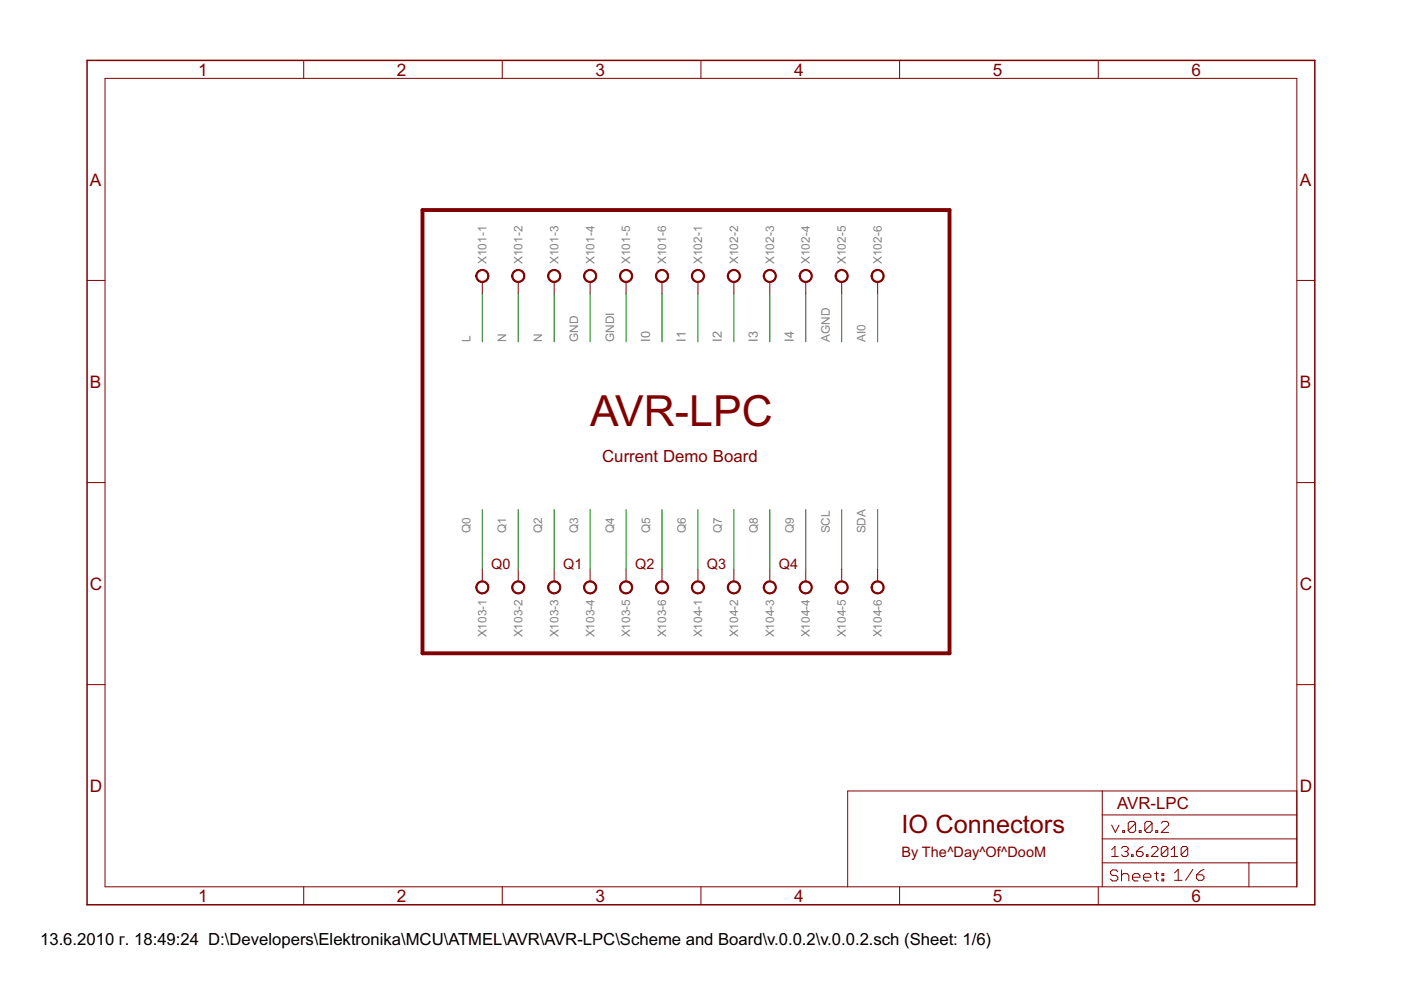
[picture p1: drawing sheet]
<svg xmlns="http://www.w3.org/2000/svg" width="297mm" height="210mm" viewBox="0 0 297 210" stroke-linecap="round" stroke-linejoin="round" font-family="sans-serif">
<g fill="#800000" stroke="#800000" stroke-width=".83">
<path d="M89.6 138.5h111.7z"/>
<path d="M201.3 44.5v94z"/>
<path d="M89.6 44.5h111.7z"/>
<path d="M89.6 44.5v94z"/>
</g>
<g fill="#800000" stroke="#800000" stroke-width=".21">
<path d="M275 182.9v5.1z"/>
<path d="M275 177.9v5z"/>
<path d="M275 172.8v5.1z"/>
<path d="M275 167.7v5.1z"/>
<path d="M179.7 167.7v20.3z"/>
<path d="M179.7 167.7h54z"/>
<path d="M233.7 167.7h41.3z"/>
<path d="M264.8 182.9v5.1z"/>
<path d="M264.8 182.9h10.2z"/>
<path d="M233.7 182.9h31.1z"/>
<path d="M233.7 182.9v5.1z"/>
<path d="M233.7 177.9v5z"/>
<path d="M233.7 177.9h41.3z"/>
<path d="M233.7 172.8v5.1z"/>
<path d="M233.7 172.8h41.3z"/>
<path d="M233.7 167.7v5.1z"/>
<path d="M235.7 174.9l.8 1.6z"/>
<path d="M237.3 174.9l-.8 1.6z"/>
<path d="M238 176.1v.4z"/>
<path d="M238 176.1h.4z"/>
<path d="M238.4 176.1v.4z"/>
<path d="M238 176.5h.4z"/>
<path d="M239.2 174.5v1.6z"/>
<path d="M239.2 174.5l.4-.3z"/>
<path d="M239.6 174.2h.8z"/>
<path d="M240.4 174.2l.4 .3z"/>
<path d="M240.8 174.5v1.6z"/>
<path d="M240.4 176.5l.4-.4z"/>
<path d="M239.6 176.5h.8z"/>
<path d="M239.2 176.1l.4 .4z"/>
<path d="M239.2 176.1l1.6-1.6z"/>
<path d="M241.5 176.1v.4z"/>
<path d="M241.5 176.1h.4z"/>
<path d="M241.9 176.1v.4z"/>
<path d="M241.5 176.5h.4z"/>
<path d="M242.7 174.5v1.6z"/>
<path d="M242.7 174.5l.4-.3z"/>
<path d="M243.1 174.2h.8z"/>
<path d="M243.9 174.2l.4 .3z"/>
<path d="M244.3 174.5v1.6z"/>
<path d="M244.3 176.1l-.4 .4z"/>
<path d="M243.1 176.5h.8z"/>
<path d="M242.7 176.1l.4 .4z"/>
<path d="M244.3 174.5l-1.6 1.6z"/>
<path d="M245 176.1v.4z"/>
<path d="M245 176.1h.4z"/>
<path d="M245.4 176.1v.4z"/>
<path d="M245 176.5h.4z"/>
<path d="M246.2 176.5h1.6z"/>
<path d="M246.2 176.5l1.6-1.6z"/>
<path d="M247.8 174.5v.4z"/>
<path d="M247.4 174.2l.4 .3z"/>
<path d="M246.6 174.2h.8z"/>
<path d="M246.2 174.5l.4-.3z"/>
<path d="M235.7 180.2l.7-.7z"/>
<path d="M236.4 179.5v2.1z"/>
<path d="M235.7 181.6h1.4z"/>
<path d="M238.1 179.5l-.3 .3z"/>
<path d="M238.1 179.5h.7z"/>
<path d="M238.8 179.5l.4 .3z"/>
<path d="M239.2 179.8v.4z"/>
<path d="M239.2 180.2l-.4 .3z"/>
<path d="M238.5 180.5h.3z"/>
<path d="M238.8 180.5l.4 .4z"/>
<path d="M239.2 180.9v.3z"/>
<path d="M239.2 181.2l-.4 .4z"/>
<path d="M238.1 181.6h.7z"/>
<path d="M237.8 181.2l.3 .4z"/>
<path d="M239.9 181.2v.4z"/>
<path d="M239.9 181.2h.3z"/>
<path d="M240.2 181.2v.4z"/>
<path d="M239.9 181.6h.3z"/>
<path d="M241.6 179.8l.8-.3z"/>
<path d="M240.9 180.5l.7-.7z"/>
<path d="M240.9 180.5v.7z"/>
<path d="M240.9 181.2l.4 .4z"/>
<path d="M241.3 181.6h.7z"/>
<path d="M242 181.6l.4-.4z"/>
<path d="M242.4 180.9v.3z"/>
<path d="M242 180.5l.4 .4z"/>
<path d="M240.9 180.5h1.1z"/>
<path d="M243.1 181.2v.4z"/>
<path d="M243.1 181.2h.3z"/>
<path d="M243.4 181.2v.4z"/>
<path d="M243.1 181.6h.3z"/>
<path d="M244.1 181.6h1.4z"/>
<path d="M244.1 181.6l1.4-1.4z"/>
<path d="M245.5 179.8v.4z"/>
<path d="M245.2 179.5l.3 .3z"/>
<path d="M244.5 179.5h.7z"/>
<path d="M244.5 179.5l-.4 .3z"/>
<path d="M246.2 179.8v1.4z"/>
<path d="M246.5 179.5l-.3 .3z"/>
<path d="M246.5 179.5h.8z"/>
<path d="M247.3 179.5l.3 .3z"/>
<path d="M247.6 179.8v1.4z"/>
<path d="M247.6 181.2l-.3 .4z"/>
<path d="M246.5 181.6h.8z"/>
<path d="M246.2 181.2l.3 .4z"/>
<path d="M246.2 181.2l1.4-1.4z"/>
<path d="M248.3 180.2l.7-.7z"/>
<path d="M249 179.5v2.1z"/>
<path d="M248.3 181.6h1.4z"/>
<path d="M250.4 179.8v1.4z"/>
<path d="M250.8 179.5l-.4 .3z"/>
<path d="M250.8 179.5h.7z"/>
<path d="M251.5 179.5l.3 .3z"/>
<path d="M251.8 179.8v1.4z"/>
<path d="M251.8 181.2l-.3 .4z"/>
<path d="M250.8 181.6h.7z"/>
<path d="M250.4 181.2l.4 .4z"/>
<path d="M250.4 181.2l1.4-1.4z"/>
<path d="M249 185.1l.8-.8z"/>
<path d="M249.8 184.3v2.3z"/>
<path d="M249 186.6h1.6z"/>
<path d="M252.9 184.3l-1.5 2.3z"/>
<path d="M254.5 184.7l.8-.4z"/>
<path d="M254.5 184.7l-.8 .8z"/>
<path d="M253.7 185.5v.8z"/>
<path d="M253.7 186.3l.4 .3z"/>
<path d="M254.1 186.6h.8z"/>
<path d="M254.9 186.6l.4-.3z"/>
<path d="M255.3 185.9v.4z"/>
<path d="M254.9 185.5l.4 .4z"/>
<path d="M253.7 185.5h1.2z"/>
<path d="M236.6 184.4l.4 .4z"/>
<path d="M235.8 184.4h.8z"/>
<path d="M235.4 184.8l.4-.4z"/>
<path d="M235.4 184.8v.4z"/>
<path d="M235.4 185.2l.4 .4z"/>
<path d="M235.8 185.6h.8z"/>
<path d="M236.6 185.6l.4 .4z"/>
<path d="M237 186v.4z"/>
<path d="M237 186.4l-.4 .4z"/>
<path d="M235.8 186.8h.8z"/>
<path d="M235.4 186.4l.4 .4z"/>
<path d="M237.8 184.4v2.4z"/>
<path d="M237.8 185.6l.4-.4z"/>
<path d="M238.2 185.2h.8z"/>
<path d="M239 185.2l.3 .4z"/>
<path d="M239.3 185.6v1.2z"/>
<path d="M240.5 186.8h.8z"/>
<path d="M240.1 186.4l.4 .4z"/>
<path d="M240.1 185.6v.8z"/>
<path d="M240.1 185.6l.4-.4z"/>
<path d="M240.5 185.2h.8z"/>
<path d="M241.3 185.2l.4 .4z"/>
<path d="M241.7 185.6v.4z"/>
<path d="M240.1 186h1.6z"/>
<path d="M242.8 186.8h.8z"/>
<path d="M242.5 186.4l.3 .4z"/>
<path d="M242.5 185.6v.8z"/>
<path d="M242.5 185.6l.3-.4z"/>
<path d="M242.8 185.2h.8z"/>
<path d="M243.6 185.2l.4 .4z"/>
<path d="M244 185.6v.4z"/>
<path d="M242.5 186h1.5z"/>
<path d="M245.2 184.8v1.6z"/>
<path d="M245.2 186.4l.4 .4z"/>
<path d="M244.8 185.2h.8z"/>
<path d="M246.4 185.2h.3z"/>
<path d="M246.7 185.2v.4z"/>
<path d="M246.4 185.6h.3z"/>
<path d="M246.4 185.2v.4z"/>
<path d="M246.4 186.4h.3z"/>
<path d="M246.7 186.4v.4z"/>
<path d="M246.4 186.8h.3z"/>
<path d="M246.4 186.4v.4z"/>
<path d="M22.3 16.6v171.4z"/>
<path d="M18.5 59.5h3.8z"/>
<path d="M18.5 102.3h3.8z"/>
<path d="M18.5 145.2h3.8z"/>
<path d="M22.3 188h252.7z"/>
<path d="M64.4 188v3.8z"/>
<path d="M106.5 188v3.8z"/>
<path d="M148.6 188v3.8z"/>
<path d="M190.7 188v3.8z"/>
<path d="M232.9 188v3.8z"/>
<path d="M275 16.6v171.4z"/>
<path d="M275 59.5h3.8z"/>
<path d="M275 102.3h3.8z"/>
<path d="M275 145.2h3.8z"/>
<path d="M22.3 16.6h252.7z"/>
<path d="M64.4 12.8v3.8z"/>
<path d="M106.5 12.8v3.8z"/>
<path d="M148.6 12.8v3.8z"/>
<path d="M190.7 12.8v3.8z"/>
<path d="M232.9 12.8v3.8z"/>
<path d="M102.3 59.8v2.5z"/>
<path d="M109.9 59.8v2.5z"/>
<path d="M117.5 59.8v2.5z"/>
<path d="M125.1 59.8v2.5z"/>
<path d="M132.7 59.8v2.5z"/>
<path d="M140.4 59.8v2.5z"/>
<path d="M148 59.8v2.5z"/>
<path d="M155.6 59.8v2.5z"/>
<path d="M163.2 59.8v2.5z"/>
<path d="M170.8 59.8v2.5z"/>
<path d="M178.5 59.8v2.5z"/>
<path d="M186.1 59.8v2.5z"/>
<path d="M102.3 120.7v2.6z"/>
<path d="M109.9 120.7v2.6z"/>
<path d="M117.5 120.7v2.6z"/>
<path d="M125.1 120.7v2.6z"/>
<path d="M132.7 120.7v2.6z"/>
<path d="M140.4 120.7v2.6z"/>
<path d="M148 120.7v2.6z"/>
<path d="M155.6 120.7v2.6z"/>
<path d="M163.2 120.7v2.6z"/>
<path d="M170.8 120.7v2.6z"/>
<path d="M178.5 120.7v2.6z"/>
<path d="M186.1 120.7v2.6z"/>
<path d="M101.2 57.6a1.4 1.4 0 0 1 2.3 .2 1.4 1.4 0 0 1-.9 2.1 1.4 1.4 0 0 1-1.7-1.4h.2a1.15 1.15 0 0 1 1.6-1.1 1.15 1.15 0 0 1 .3 2 1.15 1.15 0 0 1-1.8-.6l-.1-.3h-.2z" fill-rule="evenodd"/>
<path d="M108.9 57.6a1.4 1.4 0 0 1 2.2 .2 1.4 1.4 0 0 1-.8 2.1 1.4 1.4 0 0 1-1.8-1.4h.2a1.15 1.15 0 0 1 1.7-1.1 1.15 1.15 0 0 1 .2 2 1.15 1.15 0 0 1-1.8-.6l-.1-.3h-.2z" fill-rule="evenodd"/>
<path d="M116.5 57.6a1.4 1.4 0 0 1 2.2 .2 1.4 1.4 0 0 1-.8 2.1 1.4 1.4 0 0 1-1.8-1.4h.3a1.15 1.15 0 0 1 1.6-1.1 1.15 1.15 0 0 1 .2 2 1.15 1.15 0 0 1-1.8-.6v-.3h-.3z" fill-rule="evenodd"/>
<path d="M124.1 57.6a1.4 1.4 0 0 1 2.2 .2 1.4 1.4 0 0 1-.8 2.1 1.4 1.4 0 0 1-1.8-1.4h.3a1.15 1.15 0 0 1 1.6-1.1 1.15 1.15 0 0 1 .3 2 1.15 1.15 0 0 1-1.9-.6v-.3h-.3z" fill-rule="evenodd"/>
<path d="M131.7 57.6a1.4 1.4 0 0 1 2.2 .2 1.4 1.4 0 0 1-.8 2.1 1.4 1.4 0 0 1-1.8-1.4h.3a1.15 1.15 0 0 1 1.6-1.1 1.15 1.15 0 0 1 .3 2 1.15 1.15 0 0 1-1.9-.6v-.3h-.3z" fill-rule="evenodd"/>
<path d="M139.3 57.6a1.4 1.4 0 0 1 2.3 .2 1.4 1.4 0 0 1-.9 2.1 1.4 1.4 0 0 1-1.7-1.4h.2a1.15 1.15 0 0 1 1.6-1.1 1.15 1.15 0 0 1 .3 2 1.15 1.15 0 0 1-1.8-.6l-.1-.3h-.2z" fill-rule="evenodd"/>
<path d="M147 57.6a1.4 1.4 0 0 1 2.2 .2 1.4 1.4 0 0 1-.9 2.1 1.4 1.4 0 0 1-1.7-1.4h.2a1.15 1.15 0 0 1 1.7-1.1 1.15 1.15 0 0 1 .2 2 1.15 1.15 0 0 1-1.8-.6l-.1-.3h-.2z" fill-rule="evenodd"/>
<path d="M154.6 57.6a1.4 1.4 0 0 1 2.2 .2 1.4 1.4 0 0 1-.8 2.1 1.4 1.4 0 0 1-1.8-1.4h.3a1.15 1.15 0 0 1 1.6-1.1 1.15 1.15 0 0 1 .2 2 1.15 1.15 0 0 1-1.8-.6v-.3h-.3z" fill-rule="evenodd"/>
<path d="M162.2 57.6a1.4 1.4 0 0 1 2.2 .2 1.4 1.4 0 0 1-.8 2.1 1.4 1.4 0 0 1-1.8-1.4h.3a1.15 1.15 0 0 1 1.6-1.1 1.15 1.15 0 0 1 .3 2 1.15 1.15 0 0 1-1.9-.6v-.3h-.3z" fill-rule="evenodd"/>
<path d="M169.8 57.6a1.4 1.4 0 0 1 2.2 .2 1.4 1.4 0 0 1-.8 2.1 1.4 1.4 0 0 1-1.8-1.4h.3a1.15 1.15 0 0 1 1.6-1.1 1.15 1.15 0 0 1 .3 2 1.15 1.15 0 0 1-1.9-.6v-.3h-.3z" fill-rule="evenodd"/>
<path d="M177.4 57.6a1.4 1.4 0 0 1 2.2 .2 1.4 1.4 0 0 1-.8 2.1 1.4 1.4 0 0 1-1.7-1.4h.2a1.14 1.14 0 0 1 1.6-1 1.14 1.14 0 0 1 .3 1.9 1.14 1.14 0 0 1-1.8-.6l-.1-.3h-.2z" fill-rule="evenodd"/>
<path d="M185.1 57.6a1.4 1.4 0 0 1 2.2 .2 1.4 1.4 0 0 1-.9 2.1 1.4 1.4 0 0 1-1.7-1.4h.2a1.14 1.14 0 0 1 1.6-1 1.14 1.14 0 0 1 .3 1.9 1.14 1.14 0 0 1-1.8-.6l-.1-.3h-.2z" fill-rule="evenodd"/>
<path d="M101.2 123.6a1.4 1.4 0 0 1 2.3 .2 1.4 1.4 0 0 1-.9 2.1 1.4 1.4 0 0 1-1.7-1.4h.2a1.15 1.15 0 0 1 1.6-1 1.15 1.15 0 0 1 .3 1.9 1.15 1.15 0 0 1-1.8-.6l-.1-.3h-.2z" fill-rule="evenodd"/>
<path d="M108.9 123.6a1.4 1.4 0 0 1 2.2 .2 1.4 1.4 0 0 1-.8 2.1 1.4 1.4 0 0 1-1.8-1.4h.2a1.15 1.15 0 0 1 1.6-1 1.15 1.15 0 0 1 .3 1.9 1.15 1.15 0 0 1-1.8-.6l-.1-.3h-.2z" fill-rule="evenodd"/>
<path d="M116.5 123.6a1.4 1.4 0 0 1 2.2 .2 1.4 1.4 0 0 1-.8 2.1 1.4 1.4 0 0 1-1.8-1.4h.3a1.15 1.15 0 0 1 1.6-1 1.15 1.15 0 0 1 .3 1.9 1.15 1.15 0 0 1-1.9-.6v-.3h-.3z" fill-rule="evenodd"/>
<path d="M124.1 123.6a1.4 1.4 0 0 1 2.2 .2 1.4 1.4 0 0 1-.8 2.1 1.4 1.4 0 0 1-1.8-1.4h.3a1.15 1.15 0 0 1 1.6-1 1.15 1.15 0 0 1 .3 1.9 1.15 1.15 0 0 1-1.9-.6v-.3h-.3z" fill-rule="evenodd"/>
<path d="M131.7 123.6a1.4 1.4 0 0 1 2.2 .2 1.4 1.4 0 0 1-.8 2.1 1.4 1.4 0 0 1-1.8-1.4h.3a1.15 1.15 0 0 1 1.6-1 1.15 1.15 0 0 1 .3 1.9 1.15 1.15 0 0 1-1.9-.6v-.3h-.3z" fill-rule="evenodd"/>
<path d="M139.3 123.6a1.4 1.4 0 0 1 2.3 .2 1.4 1.4 0 0 1-.9 2.1 1.4 1.4 0 0 1-1.7-1.4h.2a1.15 1.15 0 0 1 1.6-1 1.15 1.15 0 0 1 .3 1.9 1.15 1.15 0 0 1-1.8-.6l-.1-.3h-.2z" fill-rule="evenodd"/>
<path d="M147 123.6a1.39 1.39 0 0 1 2.2 .2 1.39 1.39 0 0 1-.9 2.1 1.39 1.39 0 0 1-1.7-1.4h.2a1.15 1.15 0 0 1 1.6-1 1.15 1.15 0 0 1 .3 1.9 1.15 1.15 0 0 1-1.8-.6l-.1-.3h-.2z" fill-rule="evenodd"/>
<path d="M154.6 123.6a1.39 1.39 0 0 1 2.2 .2 1.39 1.39 0 0 1-.8 2.1 1.39 1.39 0 0 1-1.8-1.4h.3a1.15 1.15 0 0 1 1.6-1 1.15 1.15 0 0 1 .3 1.9 1.15 1.15 0 0 1-1.9-.6v-.3h-.3z" fill-rule="evenodd"/>
<path d="M162.2 123.6a1.39 1.39 0 0 1 2.2 .2 1.39 1.39 0 0 1-.8 2.1 1.39 1.39 0 0 1-1.8-1.4h.3a1.15 1.15 0 0 1 1.6-1 1.15 1.15 0 0 1 .3 1.9 1.15 1.15 0 0 1-1.9-.6v-.3h-.3z" fill-rule="evenodd"/>
<path d="M169.8 123.6a1.39 1.39 0 0 1 2.2 .2 1.39 1.39 0 0 1-.8 2.1 1.39 1.39 0 0 1-1.8-1.4h.3a1.15 1.15 0 0 1 1.6-1 1.15 1.15 0 0 1 .3 1.9 1.15 1.15 0 0 1-1.9-.6v-.3h-.3z" fill-rule="evenodd"/>
<path d="M177.4 123.6a1.39 1.39 0 0 1 2.2 .2 1.39 1.39 0 0 1-.8 2.1 1.39 1.39 0 0 1-1.7-1.4h.2a1.14 1.14 0 0 1 1.6-1 1.14 1.14 0 0 1 .3 1.9 1.14 1.14 0 0 1-1.8-.6l-.1-.3h-.2z" fill-rule="evenodd"/>
<path d="M185.1 123.6a1.39 1.39 0 0 1 2.2 .2 1.39 1.39 0 0 1-.9 2.1 1.39 1.39 0 0 1-1.7-1.4h.2a1.14 1.14 0 0 1 1.6-1 1.14 1.14 0 0 1 .3 1.9 1.14 1.14 0 0 1-1.8-.6l-.1-.3h-.2z" fill-rule="evenodd"/>
</g>
<g fill="#800000" stroke="#800000" stroke-width=".32">
<path d="M18.5 12.8v179z"/>
<path d="M18.5 191.8h260.3z"/>
<path d="M278.8 12.8v179z"/>
<path d="M18.5 12.8h260.3z"/>
</g>
<g fill="#008000" stroke="#008000" stroke-width=".21">
<path d="M117.5 62.3v10.2z"/>
<path d="M109.9 62.3v10.2z"/>
<path d="M140.4 62.3v10.2z"/>
<path d="M148 62.3v10.2z"/>
<path d="M163.2 62.3v10.2z"/>
<path d="M155.6 62.3v10.2z"/>
<path d="M170.8 62.3v10.2z"/>
<path d="M178.5 62.3v10.2z"/>
<path d="M186.1 62.3v10.2z"/>
<path d="M102.3 62.3v10.2z"/>
<path d="M178.5 108v12.7z"/>
<path d="M186.1 108v12.7z"/>
<path d="M132.7 62.3v10.2z"/>
<path d="M102.3 108v12.7z"/>
<path d="M109.9 108v12.7z"/>
<path d="M117.5 108v12.7z"/>
<path d="M125.1 108v12.7z"/>
<path d="M132.7 108v12.7z"/>
<path d="M140.4 108v12.7z"/>
<path d="M148 108v12.7z"/>
<path d="M155.6 108v12.7z"/>
<path d="M163.2 108v12.7z"/>
<path d="M170.8 108v12.7z"/>
<path d="M125.1 62.3v10.2z"/>
</g>
<text font-size="10.2" fill="#800000" x="125.1" y="90.3">AVR-LPC</text>
<text font-size="6" fill="#800000" x="191.2" y="176.6">IO Connectors</text>
<g font-size="4.1" fill="#800000">
<text x="42" y="16">1</text>
<text x="84.1" y="16">2</text>
<text x="126.3" y="16">3</text>
<text x="168.4" y="16">4</text>
<text x="210.5" y="16">5</text>
<text x="252.6" y="16">6</text>
<text x="19.1" y="39.3">A</text>
<text x="275.6" y="39.3">A</text>
<text x="19.1" y="82.2">B</text>
<text x="275.6" y="82.2">B</text>
<text x="19.1" y="125">C</text>
<text x="275.6" y="125">C</text>
<text x="19.1" y="167.9">D</text>
<text x="275.6" y="167.9">D</text>
<text x="42" y="191.2">1</text>
<text x="84.1" y="191.2">2</text>
<text x="126.3" y="191.2">3</text>
<text x="168.4" y="191.2">4</text>
<text x="210.5" y="191.2">5</text>
<text x="252.6" y="191.2">6</text>
</g>
<g font-size="4" fill="#800000">
<text x="127.7" y="97.9">Current Demo Board</text>
<text x="236.9" y="171.5">AVR-LPC</text>
</g>
<text font-size="4" x="8.5" y="200.4">13.6.2010 г. 18:49:24 D:\Developers\Elektronika\MCU\ATMEL\AVR\AVR-LPC\Scheme and Board\v.0.0.2\v.0.0.2.sch (Sheet: 1/6)</text>
<g font-size="3.4" fill="#800000">
<text x="104.2" y="120.7">Q0</text>
<text x="119.4" y="120.7">Q1</text>
<text x="134.6" y="120.7">Q2</text>
<text x="149.9" y="120.7">Q3</text>
<text x="165.1" y="120.7">Q4</text>
<text x="191.2" y="181.7">By The^Day^Of^DooM</text>
</g>
<g font-size="3" fill="#808080">
<text x="137.8" y="72.5" transform="rotate(-90 137.8 72.5)">I0</text>
<text x="145.4" y="72.5" transform="rotate(-90 145.4 72.5)">I1</text>
<text x="153.1" y="72.5" transform="rotate(-90 153.1 72.5)">I2</text>
<text x="160.7" y="72.5" transform="rotate(-90 160.7 72.5)">I3</text>
<text x="168.3" y="72.5" transform="rotate(-90 168.3 72.5)">I4</text>
</g>
<g font-size="2.8" fill="#808080">
<text x="103.2" y="56" transform="rotate(-90 103.2 56)">X101-1</text>
<text x="110.8" y="56" transform="rotate(-90 110.8 56)">X101-2</text>
<text x="118.4" y="56" transform="rotate(-90 118.4 56)">X101-3</text>
<text x="126" y="56" transform="rotate(-90 126 56)">X101-4</text>
<text x="133.6" y="56" transform="rotate(-90 133.6 56)">X101-5</text>
<text x="141.2" y="56" transform="rotate(-90 141.2 56)">X101-6</text>
<text x="148.9" y="56" transform="rotate(-90 148.9 56)">X102-1</text>
<text x="156.5" y="56" transform="rotate(-90 156.5 56)">X102-2</text>
<text x="164.1" y="56" transform="rotate(-90 164.1 56)">X102-3</text>
<text x="171.7" y="56" transform="rotate(-90 171.7 56)">X102-4</text>
<text x="179.3" y="56" transform="rotate(-90 179.3 56)">X102-5</text>
<text x="187" y="56" transform="rotate(-90 187 56)">X102-6</text>
<text x="99.7" y="72.5" transform="rotate(-90 99.7 72.5)">L</text>
<text x="107.3" y="72.5" transform="rotate(-90 107.3 72.5)">N</text>
<text x="115" y="72.5" transform="rotate(-90 115 72.5)">N</text>
<text x="122.6" y="72.5" transform="rotate(-90 122.6 72.5)">GND</text>
<text x="130.2" y="72.5" transform="rotate(-90 130.2 72.5)">GNDI</text>
<text x="175.9" y="72.5" transform="rotate(-90 175.9 72.5)">AGND</text>
<text x="183.5" y="72.5" transform="rotate(-90 183.5 72.5)">AI0</text>
<text x="99.7" y="113.1" transform="rotate(-90 99.7 113.1)">Q0</text>
<text x="107.3" y="113.1" transform="rotate(-90 107.3 113.1)">Q1</text>
<text x="115" y="113.1" transform="rotate(-90 115 113.1)">Q2</text>
<text x="122.6" y="113.1" transform="rotate(-90 122.6 113.1)">Q3</text>
<text x="130.2" y="113.1" transform="rotate(-90 130.2 113.1)">Q4</text>
<text x="137.8" y="113.1" transform="rotate(-90 137.8 113.1)">Q5</text>
<text x="145.4" y="113.1" transform="rotate(-90 145.4 113.1)">Q6</text>
<text x="153.1" y="113.1" transform="rotate(-90 153.1 113.1)">Q7</text>
<text x="160.7" y="113.1" transform="rotate(-90 160.7 113.1)">Q8</text>
<text x="168.3" y="113.1" transform="rotate(-90 168.3 113.1)">Q9</text>
<text x="175.9" y="113.1" transform="rotate(-90 175.9 113.1)">SCL</text>
<text x="183.5" y="113.1" transform="rotate(-90 183.5 113.1)">SDA</text>
<text x="103.2" y="135.2" transform="rotate(-90 103.2 135.2)">X103-1</text>
<text x="110.8" y="135.2" transform="rotate(-90 110.8 135.2)">X103-2</text>
<text x="118.4" y="135.2" transform="rotate(-90 118.4 135.2)">X103-3</text>
<text x="126" y="135.2" transform="rotate(-90 126 135.2)">X103-4</text>
<text x="133.6" y="135.2" transform="rotate(-90 133.6 135.2)">X103-5</text>
<text x="141.2" y="135.2" transform="rotate(-90 141.2 135.2)">X103-6</text>
<text x="148.9" y="135.2" transform="rotate(-90 148.9 135.2)">X104-1</text>
<text x="156.5" y="135.2" transform="rotate(-90 156.5 135.2)">X104-2</text>
<text x="164.1" y="135.2" transform="rotate(-90 164.1 135.2)">X104-3</text>
<text x="171.7" y="135.2" transform="rotate(-90 171.7 135.2)">X104-4</text>
<text x="179.3" y="135.2" transform="rotate(-90 179.3 135.2)">X104-5</text>
<text x="187" y="135.2" transform="rotate(-90 187 135.2)">X104-6</text>
</g>
</svg>
